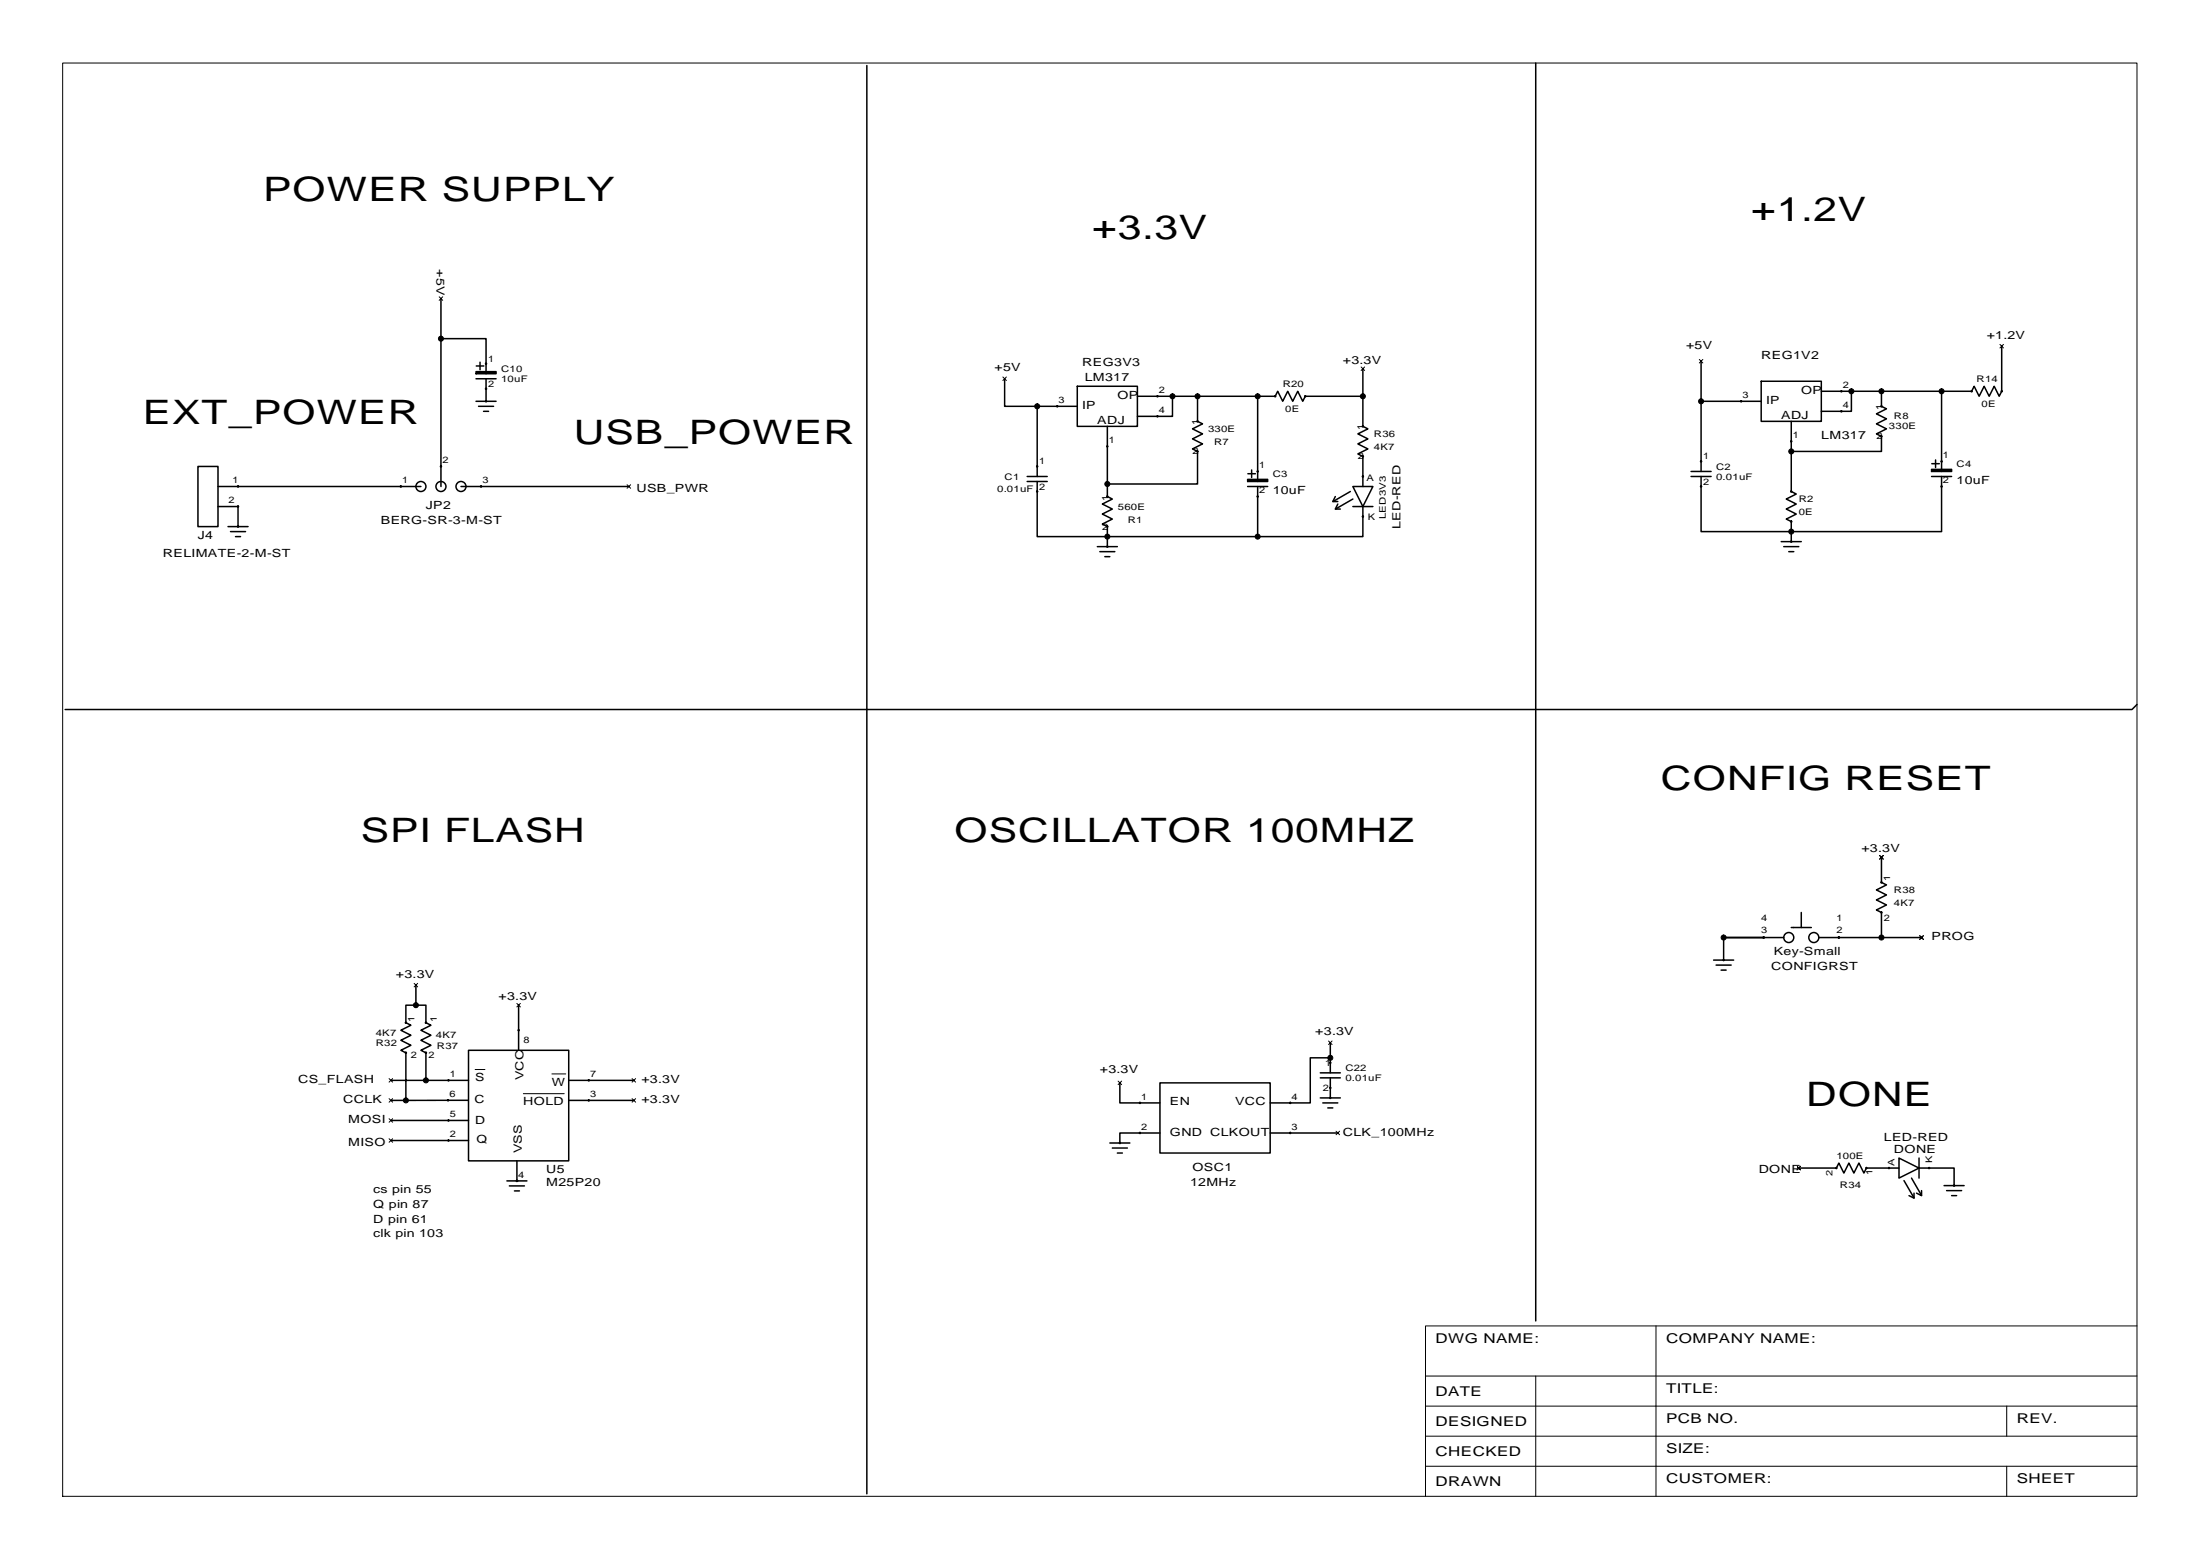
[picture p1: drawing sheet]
<svg xmlns="http://www.w3.org/2000/svg" width="558mm" height="395mm" viewBox="0 0 558 395" stroke-linecap="round" stroke-linejoin="round" font-family="sans-serif">
<g fill="none" stroke="#000" stroke-width=".38">
<path d="M219.7 16.6v362M389.3 16v318.7M111.8 75.7v47.6M111.8 85.8h11.4v8.9M120.7 96h5M120.7 92.7h1.9M121.7 91.8v1.9M123.2 96v5.7M254.6 96v7h8.3M273.1 97.9h15.2v10.1h-15.2zM345.4 93.4v14.6l1.3 .7-2.5 1.3 2.5 1.2-2.5 1.3 2.5 1.3-2.5 1.2 1.2 .7v7.6M431.2 91.5v28"/>
<path d="M446.4 96.6h15.3v10.2h-15.3zM469.3 99.2v5h-7.6M476.9 99.2v3.8l1.3 .6-2.6 1.3 2.6 1.2-2.6 1.3 2.6 1.3-2.6 1.3 1.3 .6v3.8h-22.9M492.1 99.2v20.3M507.4 87.7v11.5l-.7 1.2-1.2-2.5-1.3 2.5-1.3-2.5-1.2 2.5-1.3-2.5-.6 1.3h-38.1M50.2 118.2h5.1v15.2h-5.1zM120.7 101.7h5M121.3 103h3.8M122.6 104.2h1.2M262.9 103h10.2M262.9 103v17.7M280.7 108v17.8l1.2 .7-2.5 1.2 2.5 1.3-2.5 1.3 2.5 1.2-2.5 1.3 1.3 .6v5.1"/>
<path d="M288.3 100.4h15.2M297.2 100.4v5.1h-8.9M303.5 100.4h15.3v21.6M303.5 100.4v6.4l1.3 .6-2.5 1.3 2.5 1.3-2.5 1.2 2.5 1.3-2.5 1.3 1.2 .6v8.3h-22.8M317.3 119.1v1.9M318.8 100.4h4.4l.7-1.2 1.2 2.5 1.3-2.5 1.3 2.5 1.2-2.5 1.3 2.5 .6-1.3h14.6M428.6 119.5h5.1M431.2 101.7h15.2M454 106.8v17.8l1.3 .6-2.5 1.3 2.5 1.2-2.5 1.3 2.5 1.3-2.5 1.2 1.2 .7v5.1M489.7 117.5h1.9M490.6 116.6v1.9M55.3 123.3h51.4"/>
<path d="M55.3 128.4h5v5M57.8 133.4h5.1M58.4 134.7h3.8M59.7 136h1.3M116.8 123.3h42.6M260.4 120.7h5M260.4 122h5M262.9 122v14h55.9M278.1 138.5h5.1M278.8 139.8h3.8M316.2 123.3h5.1M316.3 120h1.9"/>
<path d="M318.8 123.3v12.7M338.5 125.8l-.7 1.3h1.3M339.1 127.7l-.6 1.3h1.2M342.3 124.6l-4.4 2.5M342.9 123.3h5.1l-2.6 5.1zM342.9 128.4h5.1M342.9 126.5l-4.4 2.5M345.4 128.4v7.6h-26.6M428.6 120.7h5.1M431.2 120.7v14h60.9v-14M451.5 137.3h5.1M452.1 138.5h3.8"/>
<path d="M453.4 139.8h1.3M489.6 120.7h5.1M280 141.1h1.3M541.7 178.5l-1.3 1.3h-523.9M476.9 217.3v6.3l1.3 .7-2.6 1.2 2.6 1.3-2.6 1.3 2.6 1.2-2.6 1.3 1.3 .6v6.4M436.9 237.6h15.2M447 237.6h-10.1v5.7M454 235h5.1M456.6 231.2v3.8M461 237.6h15.9M476.9 237.6h10.2M105.4 249.7v5"/>
<path d="M131.5 254.7v11.5M434.3 243.3h5.1M435 244.6h3.8M436.3 245.8h1.2M99.1 273.8h19.7M108 273.8v-7l-1.3-.6 2.5-1.3-2.5-1.3 2.5-1.2-2.5-1.3 2.5-1.3-1.2-.6v-4.5h-5.1v4.5l1.2 .6-2.5 1.3 2.5 1.3-2.5 1.2 2.5 1.3-2.5 1.3 1.3 .6v12.1M118.7 278.8l-19.6 .1M118.8 266.2h25.4v28h-25.4zM144.2 273.8h16.5M144.2 278.9h16.5M283.9 274.4v5.1h10.1M294 274.4h28v17.8h-28z"/>
<path d="M334.7 278.2h5M334.7 271.9h5M334.7 273.1h5M335.3 279.5h3.8M337.2 268.1h-5.1v11.4h-10.1M337.2 264.3v7.6M337.2 273.1v5.1M99.1 289h19.7M99.1 283.9h19.7M128.5 299.3h5.1M131 299.3h.1M131 294.2v5.1"/>
<path d="M281.3 289.7h5.1M281.9 290.9h3.9M283.2 292.2h1.3M294 287.1h-10.1v2.6M322 287.1h17.1M336.6 280.8h1.2M455.9 296h9.6l.6-1.3 1.3 2.6 1.2-2.6 1.3 2.6 1.3-2.6 1.2 2.6 .7-1.3h8.2M481.3 293.5l5.1 2.5-5.1 2.5zM482.6 299.2l2.5 4.4M484.5 298.5l2.6 4.4M486.4 296h8.9v4.5M486.4 293.5v5"/>
<path d="M129.1 300.5h3.8M130.4 301.8h1.3M485.1 302.4v1.2l-1.2-.6M487.1 301.7v1.3l-1.3-.6M492.8 300.5h5M493.4 301.7h3.8M494.7 303h1.2"/>
<circle cx="106.7" cy="123.3" r="1.27"/>
<circle cx="111.8" cy="123.3" r="1.27"/>
<circle cx="116.8" cy="123.3" r="1.27"/>
<circle cx="453.4" cy="237.6" r="1.27"/>
<circle cx="459.7" cy="237.6" r="1.27"/>
</g>
<g fill="none" stroke="#000" stroke-width=".25">
<path d="M15.9 16h525.8v363.2h-525.8zM111.3 75.2l.9 .9M112.2 75.2l-.9 .9M254.2 95.5l.9 .9M255.1 95.5l-.9 .9M345 93l.9 .9M345.9 93l-.9 .9M430.7 91.1l.9 .9M431.6 91.1l-.9 .9M506.9 87.3l.9 .9M507.8 87.3l-.9 .9M158.9 122.8l.9 .9"/>
<path d="M159.8 122.8l-.9 .9M476.4 216.8l.5 .5 .4-.5-.4 .5 .4 .4-.4-.4-.5 .4 .5-.4zM486.6 237.1l.5 .5 .4-.5-.4 .5 .4 .4-.4-.4-.5 .4 .5-.4zM105 249.2l.9 .9M105.9 249.2l-.9 .9M131 254.3l.9 .9M131.9 254.3l-.9 .9M98.6 278.4l.9 .9M98.6 273.3l.9 .9M99.5 278.4l-.9 .9M99.5 273.3l-.9 .9M120.4 271h2.5"/>
<path d="M132.6 277.2h10.4M139.9 272.2h3.5M160.2 273.3l.9 .9M160.2 278.4l.9 .9M161.1 273.3l-.9 .9M161.1 278.4l-.9 .9M283.4 274l.9 .9M284.3 274l-.9 .9M336.7 263.8l.9 .9M337.6 263.8l-.9 .9M98.6 288.6l.9 .9M98.6 283.5l.9 .9"/>
<path d="M99.5 288.6l-.9 .9M99.5 283.5l-.9 .9M338.6 286.7l.9 .9M339.5 286.7l-.9 .9M455.5 295.6l.4 .4 .5-.4-.5 .4 .5 .5-.5-.5-.4 .5 .4-.5zM419.7 336v43.2M541.7 336h-180.4v43.2M361.3 348.7h180.4M361.3 356.3h180.4M389.3 348.7v30.5M508.6 356.3v7.7M361.3 364h180.4"/>
<path d="M361.3 371.6h180.4M508.6 371.6v7.6"/>
</g>
<g fill="#000" stroke="#000" stroke-width=".25">
<circle cx="111.8" cy="85.8" r=".64"/>
<circle cx="123.2" cy="92.2" r=".19"/>
<circle cx="123.2" cy="98.5" r=".19"/>
<circle cx="466.7" cy="99.2" r=".19"/>
<circle cx="469.3" cy="99.2" r=".64"/>
<circle cx="476.9" cy="99.2" r=".64"/>
<circle cx="492.1" cy="99.2" r=".64"/>
<circle cx="499.8" cy="99.2" r=".19"/>
<circle cx="507.4" cy="99.2" r=".19"/>
<circle cx="111.8" cy="118.2" r=".19"/>
<circle cx="123.2" cy="101.7" r=".19"/>
<circle cx="262.9" cy="118.2" r=".19"/>
<circle cx="262.9" cy="103" r=".64"/>
<circle cx="268" cy="103" r=".19"/>
<circle cx="280.7" cy="113.1" r=".19"/>
<circle cx="293.4" cy="100.4" r=".19"/>
<circle cx="293.4" cy="105.5" r=".19"/>
<circle cx="297.2" cy="100.4" r=".64"/>
<circle cx="303.5" cy="106.8" r=".19"/>
<circle cx="303.5" cy="114.4" r=".19"/>
<circle cx="303.5" cy="100.4" r=".64"/>
<circle cx="318.8" cy="119.5" r=".19"/>
<circle cx="318.8" cy="100.4" r=".64"/>
<circle cx="323.2" cy="100.4" r=".19"/>
<circle cx="330.8" cy="100.4" r=".19"/>
<circle cx="345.4" cy="108" r=".19"/>
<circle cx="345.4" cy="115.7" r=".19"/>
<circle cx="345.4" cy="100.4" r=".64"/>
<circle cx="431.2" cy="116.9" r=".19"/>
<circle cx="431.2" cy="101.7" r=".64"/>
<circle cx="441.3" cy="101.7" r=".19"/>
<circle cx="454" cy="111.9" r=".19"/>
<circle cx="454" cy="114.4" r=".64"/>
<circle cx="466.7" cy="104.2" r=".19"/>
<circle cx="476.9" cy="110.6" r=".19"/>
<circle cx="476.9" cy="103" r=".19"/>
<circle cx="492.1" cy="116.9" r=".19"/>
<circle cx="60.3" cy="128.4" r=".19"/>
<circle cx="60.3" cy="133.4" r=".19"/>
<circle cx="60.3" cy="123.3" r=".19"/>
<circle cx="101.6" cy="123.3" r=".19"/>
<circle cx="121.9" cy="123.3" r=".19"/>
<circle cx="262.9" cy="124.6" r=".19"/>
<circle cx="280.7" cy="125.8" r=".19"/>
<circle cx="280.7" cy="138.5" r=".19"/>
<circle cx="280.7" cy="133.4" r=".19"/>
<circle cx="280.7" cy="136" r=".64"/>
<circle cx="280.7" cy="122.7" r=".64"/>
<circle cx="318.8" cy="125.8" r=".19"/>
<circle cx="318.8" cy="136" r=".64"/>
<circle cx="345.4" cy="120.7" r=".19"/>
<circle cx="345.4" cy="130.9" r=".19"/>
<circle cx="431.2" cy="123.3" r=".19"/>
<circle cx="454" cy="132.2" r=".19"/>
<circle cx="454" cy="137.3" r=".19"/>
<circle cx="454" cy="124.6" r=".19"/>
<circle cx="454" cy="134.7" r=".64"/>
<circle cx="492.1" cy="123.3" r=".19"/>
<circle cx="436.9" cy="237.6" r=".64"/>
<circle cx="447" cy="237.6" r=".19"/>
<circle cx="466.1" cy="237.6" r=".19"/>
<circle cx="476.9" cy="223.6" r=".19"/>
<circle cx="476.9" cy="231.2" r=".19"/>
<circle cx="476.9" cy="237.6" r=".64"/>
<circle cx="102.9" cy="259.2" r=".19"/>
<circle cx="105.4" cy="254.7" r=".64"/>
<circle cx="108" cy="259.2" r=".19"/>
<circle cx="436.9" cy="243.3" r=".19"/>
<circle cx="102.9" cy="266.8" r=".19"/>
<circle cx="102.9" cy="278.9" r=".64"/>
<circle cx="108" cy="266.8" r=".19"/>
<circle cx="108" cy="273.8" r=".64"/>
<circle cx="113.6" cy="278.8" r=".19"/>
<circle cx="113.7" cy="273.8" r=".19"/>
<circle cx="131.5" cy="261.1" r=".19"/>
<circle cx="149.2" cy="273.8" r=".19"/>
<circle cx="149.2" cy="278.9" r=".19"/>
<circle cx="288.9" cy="279.5" r=".19"/>
<circle cx="327" cy="279.5" r=".19"/>
<circle cx="337.2" cy="269.3" r=".19"/>
<circle cx="337.2" cy="275.7" r=".19"/>
<circle cx="337.2" cy="278.2" r=".19"/>
<circle cx="337.2" cy="268.1" r=".64"/>
<circle cx="113.7" cy="289" r=".19"/>
<circle cx="113.7" cy="283.9" r=".19"/>
<circle cx="131" cy="299.3" r=".19"/>
<circle cx="283.9" cy="289.7" r=".19"/>
<circle cx="288.9" cy="287.1" r=".19"/>
<circle cx="327" cy="287.1" r=".19"/>
<circle cx="465.5" cy="296" r=".19"/>
<circle cx="473.1" cy="296" r=".19"/>
<circle cx="478.8" cy="296" r=".19"/>
<circle cx="489" cy="296" r=".19"/>
<circle cx="495.3" cy="300.5" r=".19"/>
</g>
<g fill="#000" stroke="#000" stroke-width=".38">
<path d="M120.7 94.2h5v.5h-5z" fill-rule="evenodd"/>
<path d="M489.6 118.9h5.1v.6h-5.1z" fill-rule="evenodd"/>
<path d="M316.2 121.5h5.1v.5h-5.1z" fill-rule="evenodd"/>
</g>
<g font-size="8.5">
<text x="66.7" y="50.9">POWER SUPPLY</text>
<text x="443.9" y="56">+1.2V</text>
<text x="276.9" y="60.5">+3.3V</text>
<text x="36.2" y="107.4">EXT_POWER</text>
<text x="145.4" y="112.5">USB_POWER</text>
<text x="421" y="200.2">CONFIG RESET</text>
<text x="91.4" y="213.5">SPI FLASH</text>
<text x="241.9" y="213.5">OSCILLATOR 100MHZ</text>
<text x="457.8" y="280.2">DONE</text>
</g>
<g font-size="3.4">
<text x="363.9" y="340.3">DWG NAME:</text>
<text x="422.3" y="340.3">COMPANY NAME:</text>
<text x="363.9" y="353.7">DATE</text>
<text x="422.3" y="353">TITLE:</text>
<text x="363.9" y="361.3">DESIGNED</text>
<text x="422.3" y="360.7">PCB NO.</text>
<text x="511.2" y="360.7">REV.</text>
<text x="363.9" y="368.9">CHECKED</text>
<text x="422.3" y="368.3">SIZE:</text>
<text x="363.9" y="376.5">DRAWN</text>
<text x="422.3" y="375.9">CUSTOMER:</text>
<text x="511.2" y="375.9">SHEET</text>
</g>
<g font-size="2.9">
<text x="110.6" y="68.2" transform="rotate(90 110.6 68.2)">+5V</text>
<text x="427.4" y="88.4">+5V</text>
<text x="503.6" y="85.8">+1.2V</text>
<text x="252.1" y="94.1">+5V</text>
<text x="274.3" y="92.8">REG3V3</text>
<text x="340.4" y="92.2">+3.3V</text>
<text x="446.4" y="90.9">REG1V2</text>
<text x="275" y="96.6">LM317</text>
<text x="283.2" y="101.1">OP</text>
<text x="456.6" y="99.8">OP</text>
<text x="274.3" y="103.6">IP</text>
<text x="278.1" y="107.4">ADJ</text>
<text x="447.7" y="102.3">IP</text>
<text x="451.5" y="106.2">ADJ</text>
<text x="461.7" y="111.2">LM317</text>
<text x="161.3" y="124.6">USB_PWR</text>
<text x="322.6" y="125.2">10uF</text>
<text x="495.9" y="122.7">10uF</text>
<text x="108" y="129">JP2</text>
<text x="50.2" y="136.6">J4</text>
<text x="96.5" y="132.8">BERG-SR-3-M-ST</text>
<text x="355" y="134.1" transform="rotate(-90 355 134.1)">LED-RED</text>
<text x="41.3" y="141.1">RELIMATE-2-M-ST</text>
<text x="471.8" y="216">+3.3V</text>
<text x="489.6" y="238.2">PROG</text>
<text x="449" y="245.9">CONFIGRST</text>
<text x="449.6" y="242">Key-Small</text>
<text x="100.3" y="247.8">+3.3V</text>
<text x="126.4" y="253.5">+3.3V</text>
<text x="333.4" y="262.4">+3.3V</text>
<text x="75.6" y="274.4">CS_FLASH</text>
<text x="120.4" y="274">S</text>
<text x="132.7" y="273.8" transform="rotate(-90 132.7 273.8)">VCC</text>
<text x="139.9" y="275.1">W</text>
<text x="162.6" y="274.4">+3.3V</text>
<text x="278.8" y="271.9">+3.3V</text>
<text x="87" y="279.5">CCLK</text>
<text x="120.3" y="279.6">C</text>
<text x="132.6" y="280.1">HOLD</text>
<text x="162.6" y="279.5">+3.3V</text>
<text x="296.6" y="280.1">EN</text>
<text x="313.1" y="280.1">VCC</text>
<text x="88.3" y="284.6">MOSI</text>
<text x="120.5" y="284.7">D</text>
<text x="296.6" y="287.8">GND CLKOUT</text>
<text x="340.4" y="287.8">CLK_100MHz</text>
<text x="88.3" y="290.3">MISO</text>
<text x="120.8" y="289.7">Q</text>
<text x="132.3" y="292.3" transform="rotate(-90 132.3 292.3)">VSS</text>
<text x="477.5" y="289">LED-RED</text>
<text x="480.1" y="292.2">DONE</text>
<text x="138.4" y="297.3">U5</text>
<text x="302.3" y="296.7">OSC1</text>
<text x="445.8" y="297.3">DONE</text>
<text x="94.6" y="302.4">cs pin 55</text>
<text x="138.4" y="300.5">M25P20</text>
<text x="301.6" y="300.5">12MHz</text>
<text x="94.6" y="306.1">Q pin 87</text>
<text x="94.6" y="309.8">D pin 61</text>
<text x="94.6" y="313.6">clk pin 103</text>
</g>
<g font-size="2.3">
<text x="123.7" y="91.7">1</text>
<text x="127" y="94.2">C10</text>
<text x="123.7" y="98">2</text>
<text x="127" y="96.8">10uF</text>
<text x="293.7" y="99.6">2</text>
<text x="325.1" y="98">R20</text>
<text x="441.7" y="100.8">3</text>
<text x="467.1" y="98.3">2</text>
<text x="501" y="96.8">R14</text>
<text x="268.3" y="102.1">3</text>
<text x="293.7" y="104.7">4</text>
<text x="303.8" y="107.8" transform="rotate(-90 303.8 107.8)">1</text>
<text x="325.8" y="104.4">0E</text>
<text x="467.1" y="103.4">4</text>
<text x="477.2" y="104" transform="rotate(-90 477.2 104)">1</text>
<text x="480.1" y="106.3">R8</text>
<text x="502.3" y="103.1">0E</text>
<text x="281" y="112.3">1</text>
<text x="306.2" y="109.6">330E</text>
<text x="307.7" y="112.8">R7</text>
<text x="345.7" y="109.1" transform="rotate(-90 345.7 109.1)">1</text>
<text x="348.2" y="110.9">R36</text>
<text x="454.4" y="111">1</text>
<text x="475.6" y="111.4">2</text>
<text x="478.8" y="108.8">330E</text>
<text x="112.1" y="117.4">2</text>
<text x="263.4" y="117.7">1</text>
<text x="302.3" y="115.2">2</text>
<text x="319.1" y="118.6">1</text>
<text x="344.2" y="116.4">2</text>
<text x="348.2" y="114">4K7</text>
<text x="431.7" y="116.4">1</text>
<text x="435" y="119">C2</text>
<text x="492.5" y="116.1">1</text>
<text x="495.9" y="118.4">C4</text>
<text x="59" y="122.4">1</text>
<text x="102" y="122.4">1</text>
<text x="122.3" y="122.4">3</text>
<text x="252.7" y="124.7">0.01uF</text>
<text x="254.6" y="121.5">C1</text>
<text x="263.4" y="124.1">2</text>
<text x="319.1" y="125">2</text>
<text x="322.6" y="120.9">C3</text>
<text x="346.3" y="121.9">A</text>
<text x="431.7" y="122.8">2</text>
<text x="435" y="121.5">0.01uF</text>
<text x="492.5" y="122.4">2</text>
<text x="57.9" y="127.5">2</text>
<text x="280.9" y="126.8" transform="rotate(-90 280.9 126.8)">1</text>
<text x="283.3" y="129.3">560E</text>
<text x="346.7" y="131.7">K</text>
<text x="351.3" y="131.5" transform="rotate(-90 351.3 131.5)">LED3V3</text>
<text x="455.9" y="127.2">R2</text>
<text x="455.9" y="130.4">0E</text>
<text x="279.4" y="134.2">2</text>
<text x="285.9" y="132.4">R1</text>
<text x="479.1" y="223.4" transform="rotate(-90 479.1 223.4)">1</text>
<text x="480.1" y="226.3">R38</text>
<text x="446.4" y="233.3">4</text>
<text x="465.5" y="233.3">1</text>
<text x="477.5" y="233.3">2</text>
<text x="480.1" y="229.5">4K7</text>
<text x="446.4" y="236.5">3</text>
<text x="465.5" y="236.5">2</text>
<text x="95.3" y="262.5">4K7</text>
<text x="105" y="258.9" transform="rotate(-90 105 258.9)">1</text>
<text x="110.5" y="263.1">4K7</text>
<text x="110.8" y="258.9" transform="rotate(-90 110.8 258.9)">1</text>
<text x="95.3" y="265">R32</text>
<text x="104.1" y="268.2">2</text>
<text x="108.6" y="268.2">2</text>
<text x="110.8" y="265.8">R37</text>
<text x="132.7" y="264.4">8</text>
<text x="114" y="272.9">1</text>
<text x="149.6" y="272.9">7</text>
<text x="335.9" y="270.1">1</text>
<text x="341" y="271.4">C22</text>
<text x="341" y="273.9">0.01uF</text>
<text x="113.9" y="278">6</text>
<text x="149.6" y="278">3</text>
<text x="289.3" y="278.6">1</text>
<text x="327.4" y="278.6">4</text>
<text x="335.3" y="276.5">2</text>
<text x="114" y="283.1">5</text>
<text x="289.3" y="286.3">2</text>
<text x="327.4" y="286.3">3</text>
<text x="114" y="288.2">2</text>
<text x="465.5" y="293.6">100E</text>
<text x="131.4" y="298.4">4</text>
<text x="464.5" y="298" transform="rotate(-90 464.5 298)">2</text>
<text x="474.6" y="297.7" transform="rotate(-90 474.6 297.7)">1</text>
<text x="480.2" y="295.4" transform="rotate(-90 480.2 295.4)">A</text>
<text x="489.7" y="294.7" transform="rotate(-90 489.7 294.7)">K</text>
<text x="466.4" y="301">R34</text>
</g>
</svg>
